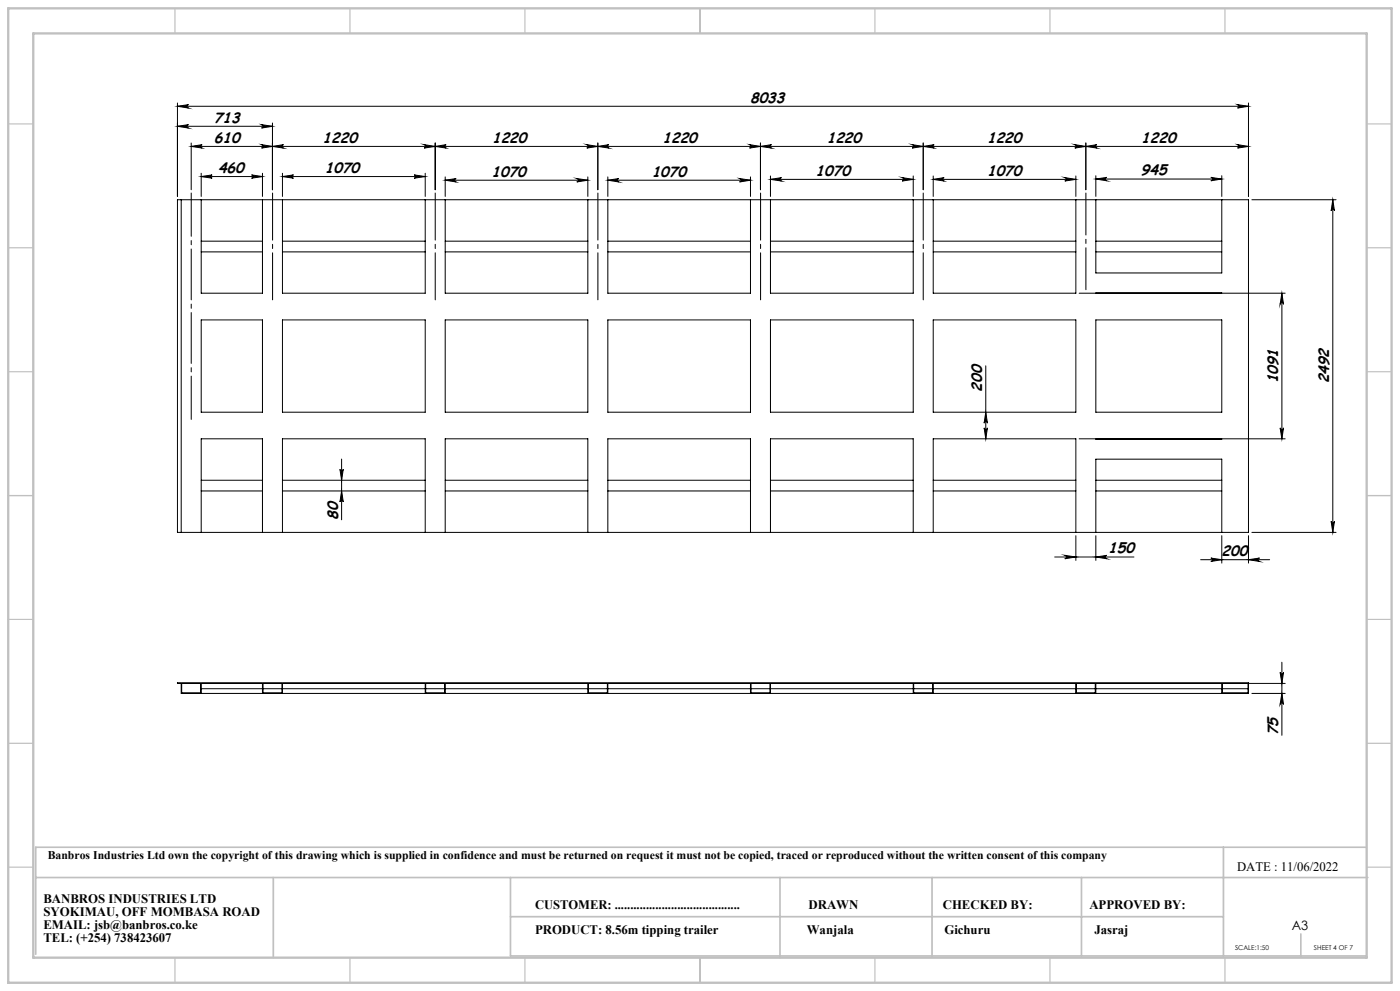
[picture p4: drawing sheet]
<svg xmlns="http://www.w3.org/2000/svg" width="420mm" height="297mm" viewBox="0 0 420 297" stroke-linecap="round" stroke-linejoin="round" font-family="sans-serif">
<g fill="none" stroke="#000" stroke-width=".3">
<path d="M53.2 37.8h28.5M53.2 30.9v28M53.2 31.9h321.3M53.2 31.9l3.4-.5a.51 .51 0 0 0-.6 .5 .51 .51 0 0 0 .6 .5zM53.2 37.8l3.4-.4a.51 .51 0 0 0-.6 .5 .51 .51 0 0 0 .6 .5zM78.5 37.4l3.2 .4-3.2 .6a.51 .51 0 0 0 .4-.5 .51 .51 0 0 0-.4-.5zM81.7 36.9v20M371.3 31.4l3.2 .5-3.2 .5a.51 .51 0 0 0 .4-.5 .51 .51 0 0 0-.4-.5zM374.5 30.9v28M53.2 59.9h321.3v99.7h-321.3zM54.4 59.9v99.7M57.4 43.9h317.1"/>
<path d="M57.4 42.9v14M57.4 43.9l3.2-.5a.51 .51 0 0 0-.4 .5 .51 .51 0 0 0 .4 .5zM60.4 51.9v7M60.4 52.9h18.3M60.4 52.9l3.2-.5a.49 .49 0 0 0-.4 .5 .49 .49 0 0 0 .4 .5zM60.4 59.9v28h18.3v-28M75.5 52.4l3.2 .5-3.2 .5a.49 .49 0 0 0 .4-.5 .49 .49 0 0 0-.4-.5zM78.5 43.4l3.2 .5-3.2 .5a.51 .51 0 0 0 .4-.5 .51 .51 0 0 0-.4-.5zM78.7 51.9v7M81.7 43.9l3.4-.5a.51 .51 0 0 0-.5 .5 .51 .51 0 0 0 .5 .5zM84.7 52.9h42.9M84.7 51.9v7"/>
<path d="M84.7 52.9l3.4-.5a.49 .49 0 0 0-.5 .5 .49 .49 0 0 0 .5 .5zM84.7 59.9v28h42.9v-28M124.2 52.4l3.4 .5-3.4 .5a.49 .49 0 0 0 .5-.5 .49 .49 0 0 0-.5-.5zM127.2 43.4l3.4 .5-3.4 .5a.51 .51 0 0 0 .5-.5 .51 .51 0 0 0-.5-.5zM127.6 51.9v7M130.6 42.9v14M130.6 43.9l3.2-.5a.51 .51 0 0 0-.4 .5 .51 .51 0 0 0 .4 .5zM133.6 53v5.9M133.6 54h42.8M133.6 54l3.2-.5a.51 .51 0 0 0-.4 .5 .51 .51 0 0 0 .4 .5zM133.6 59.9v28h42.8v-28M173 53.5l3.4 .5-3.4 .5a.51 .51 0 0 0 .5-.5 .51 .51 0 0 0-.5-.5z"/>
<path d="M176 43.4l3.4 .5-3.4 .5a.51 .51 0 0 0 .5-.5 .51 .51 0 0 0-.5-.5zM176.4 53v5.9M179.4 43.9l3.3-.5a.51 .51 0 0 0-.5 .5 .51 .51 0 0 0 .5 .5zM179.4 42.9v14M182.4 54h42.7M182.4 53v5.9M182.4 54l3.3-.5a.51 .51 0 0 0-.5 .5 .51 .51 0 0 0 .5 .5zM182.4 59.9v28h42.7v-28M221.9 53.5l3.2 .5-3.2 .5a.51 .51 0 0 0 .4-.5 .51 .51 0 0 0-.4-.5zM224.9 43.4l3.2 .5-3.2 .5a.51 .51 0 0 0 .4-.5 .51 .51 0 0 0-.4-.5zM225.1 53v5.9M228.1 42.9v14"/>
<path d="M228.1 43.9l3.4-.5a.51 .51 0 0 0-.5 .5 .51 .51 0 0 0 .5 .5zM231.1 52.7v6.2M231.1 53.8h42.9M231.1 59.9v28h42.9v-28M231.1 53.8l3.4-.6a.51 .51 0 0 0-.5 .5 .51 .51 0 0 0 .5 .6zM270.7 53.2l3.3 .6-3.3 .5a.51 .51 0 0 0 .4-.6 .51 .51 0 0 0-.4-.5zM273.6 43.4l3.4 .5-3.4 .5a.51 .51 0 0 0 .5-.5 .51 .51 0 0 0-.5-.5zM274 52.7v6.2M277 42.9v14M277 43.9l3.2-.5a.51 .51 0 0 0-.4 .5 .51 .51 0 0 0 .4 .5zM280 53.8h42.8M280 52.7v6.2"/>
<path d="M280 59.9v28h42.8v-28M280 53.8l3.2-.6a.51 .51 0 0 0-.4 .5 .51 .51 0 0 0 .4 .6zM319.4 53.2l3.4 .6-3.4 .5a.51 .51 0 0 0 .5-.6 .51 .51 0 0 0-.5-.5zM322.4 43.4l3.4 .5-3.4 .5a.51 .51 0 0 0 .5-.5 .51 .51 0 0 0-.5-.5zM322.8 52.7v6.2M325.8 42.9v14M325.8 43.9l3.3-.5a.51 .51 0 0 0-.5 .5 .51 .51 0 0 0 .5 .5zM328.8 52.7v6.2M328.8 53.7h37.7M328.8 53.7l3.3-.5a.51 .51 0 0 0-.5 .5 .51 .51 0 0 0 .5 .5zM328.8 59.9v21.9h37.7v-21.9M363.3 53.2l3.2 .5-3.2 .5a.51 .51 0 0 0 .4-.5 .51 .51 0 0 0-.4-.5z"/>
<path d="M366.5 52.7v6.2M371.3 43.4l3.2 .5-3.2 .5a.51 .51 0 0 0 .4-.5 .51 .51 0 0 0-.4-.5zM375.6 59.9h25.2M399.8 59.9v99.7M399.8 59.9l.5 3.3a.49 .49 0 0 0-.5-.5 .49 .49 0 0 0-.5 .5zM60.4 72.3h18.3M60.4 75.5h18.3M84.7 72.3h42.9M84.7 75.5h42.9M133.6 72.3h42.8M133.6 75.5h42.8M182.4 72.3h42.7"/>
<path d="M182.4 75.5h42.7M231.1 72.3h42.9M231.1 75.5h42.9M280 72.3h42.8M280 75.5h42.8M328.8 72.3h37.7M328.8 75.5h37.7M60.4 95.9h18.3v27.6h-18.3zM84.7 95.9h42.9v27.6h-42.9zM133.6 95.9h42.8v27.6h-42.8zM182.4 95.9h42.7v27.6h-42.7zM231.1 95.9h42.9v27.6h-42.9z"/>
<path d="M280 95.9h42.8v27.6h-42.8zM323.7 87.9h61.9M328.8 87.9h37.7M328.8 95.9h37.7v27.6h-37.7zM384.6 87.9v43.6M384.6 87.9l.5 3.3a.51 .51 0 0 0-.6-.5 .51 .51 0 0 0-.5 .5zM295.7 109.6v21.9M102.5 137.6v18.2M295.2 128.2a.49 .49 0 0 0 .5 .5 .49 .49 0 0 0 .5-.5l-.5 3.3zM295.7 123.5l.5 3.3a.49 .49 0 0 0-.5-.4 .49 .49 0 0 0-.5 .4zM323.7 131.5h61.9M328.8 131.5h37.7"/>
<path d="M384 128.2a.51 .51 0 0 0 .5 .5 .51 .51 0 0 0 .6-.5l-.5 3.3zM60.4 159.6v-28.1h18.3v28.1M60.4 143.9h18.3M60.4 147.1h18.3M84.7 159.6v-28.1h42.9v28.1M84.7 143.9h42.9M84.7 147.1h42.9M102 140.6a.49 .49 0 0 0 .5 .5 .49 .49 0 0 0 .5-.5l-.5 3.3zM102.5 147.1l.5 3.3a.49 .49 0 0 0-.5-.4 .49 .49 0 0 0-.5 .4zM133.6 159.6v-28.1h42.8v28.1M133.6 143.9h42.8M133.6 147.1h42.8"/>
<path d="M182.4 159.6v-28.1h42.7v28.1M182.4 143.9h42.7M182.4 147.1h42.7M231.1 159.6v-28.1h42.9v28.1M231.1 143.9h42.9M231.1 147.1h42.9M280 159.6v-28.1h42.8v28.1M280 143.9h42.8M280 147.1h42.8M328.8 159.6v-22h37.7v22M328.8 143.9h37.7M328.8 147.1h37.7"/>
<path d="M375.6 159.6h25.2M399.3 156.2a.49 .49 0 0 0 .5 .5 .49 .49 0 0 0 .5-.5l-.5 3.4zM316.4 166.9h23.8M319.4 166.4l3.4 .5-3.4 .6a.51 .51 0 0 0 .5-.6 .51 .51 0 0 0-.5-.5zM322.8 160.5v7.5M328.8 160.5v7.5M328.8 166.9l3.3-.5a.51 .51 0 0 0-.5 .5 .51 .51 0 0 0 .5 .6zM360.2 167.7h20.7M363.3 167.2l3.2 .5-3.2 .6a.51 .51 0 0 0 .4-.5 .51 .51 0 0 0-.4-.6zM366.5 160.5v8.3M374.5 160.5v8.3M374.5 167.7l3.4-.5a.51 .51 0 0 0-.5 .6 .51 .51 0 0 0 .5 .5z"/>
<path d="M384.6 198.5v21.9M53.2 204.6h321.3v3.2h-320.1v-3h-1.2zM54.5 204.8h5.7v2.8h-5.7zM60.4 207.8v-3h18.3v3M60.4 206.4h18.3M78.9 204.8h5.7v2.8h-5.7zM78.9 206.4h5.7M84.7 207.8v-3h42.9v3M84.7 206.4h42.9M127.7 204.8h5.7v2.8h-5.7zM127.7 206.4h5.7M133.6 207.8v-3h42.8v3"/>
<path d="M133.6 206.4h42.8M176.5 204.8h5.7v2.8h-5.7zM176.5 206.4h5.7M182.4 207.8v-3h42.7v3M182.4 206.4h42.7M225.3 206.4h5.7M231.1 204.8v3M231.1 206.4h42.9M274 204.8v3M274.1 204.8v2.8h5.7v-2.8M274.1 206.4h5.7M280 204.8v3"/>
<path d="M280 206.4h42.8M322.8 204.8v3M322.9 204.8v2.8h5.7v-2.8M322.9 206.4h5.7M328.8 204.8v3M328.8 206.4h37.7M366.5 204.8v3M366.7 204.8v2.8h7.7v-2.8M366.7 206.4h7.7M375.6 207.8h10M384 201.5a.51 .51 0 0 0 .5 .5 .51 .51 0 0 0 .6-.5l-.5 3.3zM384.6 207.8l.5 3.3a.51 .51 0 0 0-.6-.5 .51 .51 0 0 0-.5 .5z"/>
<path d="M385.6 204.8h-160.3v2.8h5.7v-2.8"/>
</g>
<path d="M325.8 57.8v29" fill="none" stroke="#000" stroke-width=".3" stroke-dasharray="15.2 1.3 1.3 1.3" stroke-dashoffset="2.7"/>
<path d="M81.8 57.8v32.1M130.6 57.8v32.1M179.4 57.8v32.1M228.2 57.8v32.1M277 57.8v32.1" fill="none" stroke="#000" stroke-width=".3" stroke-dasharray="15.2 1.3 1.3 1.3" stroke-dashoffset="1.1"/>
<path d="M57.4 57.8v67.9" fill="none" stroke="#000" stroke-width=".3" stroke-dasharray="15.2 1.3 1.3 1.3" stroke-dashoffset="2.3"/>
<g fill="none" stroke="#c0c0c0" stroke-width=".35">
<path d="M52.5 2.5v7.5M105 2.5v7.5M157.5 2.5v7.5M210 2.5v7.5M262.5 2.5v7.5M315 2.5v7.5M367.5 2.5v7.5M2.5 37.1h7.5M410 37.1h7.5M2.5 74.3h7.5M410 74.3h7.5M2.5 111.4h7.5"/>
<path d="M410 111.4h7.5M2.5 148.5h7.5M410 148.5h7.5M2.5 185.6h7.5M410 185.6h7.5M2.5 222.8h7.5M410 222.8h7.5M2.5 259.9h7.5M410 259.9h7.5M52.5 287v7.5M105 287v7.5M157.5 287v7.5"/>
<path d="M210 287v7.5M262.5 287v7.5M315 287v7.5M367.5 287v7.5"/>
</g>
<path d="M367 253.9v32.6M409.9 253.9h-399.2v32.1M10.7 263h399.7M82 263v24M153.1 263v23.5h256.8M153.1 274.7h213.9M234 263v24M279.6 263v23.5M324.4 263v23.5M390.2 279.9v6.9" fill="none" stroke="#c0c0c0" stroke-width=".5"/>
<path d="M2.5 2.5h415v292h-415zM10 10h400v277h-400z" fill="none" stroke="#c0c0c0" stroke-width=".7"/>
<g fill="#000">
<path d="M53.2 31.9l3.4-.5a.51 .51 0 0 0-.6 .5 .51 .51 0 0 0 .6 .5zM371.3 31.4l3.2 .5-3.2 .5a.51 .51 0 0 0 .4-.5 .51 .51 0 0 0-.4-.5z"/>
<path d="M179.4 43.9l3.3-.5a.51 .51 0 0 0-.5 .5 .51 .51 0 0 0 .5 .5zM224.9 43.4l3.2 .5-3.2 .5a.51 .51 0 0 0 .4-.5 .51 .51 0 0 0-.4-.5z"/>
<path d="M273.6 43.4l3.4 .5-3.4 .5a.51 .51 0 0 0 .5-.5 .51 .51 0 0 0-.5-.5zM228.1 43.9l3.4-.5a.51 .51 0 0 0-.5 .5 .51 .51 0 0 0 .5 .5z"/>
<path d="M277 43.9l3.2-.5a.51 .51 0 0 0-.4 .5 .51 .51 0 0 0 .4 .5zM322.4 43.4l3.4 .5-3.4 .5a.51 .51 0 0 0 .5-.5 .51 .51 0 0 0-.5-.5zM60.4 52.9l3.2-.5a.49 .49 0 0 0-.4 .5 .49 .49 0 0 0 .4 .5zM75.5 52.4l3.2 .5-3.2 .5a.49 .49 0 0 0 .4-.5 .49 .49 0 0 0-.4-.5zM84.7 52.9l3.4-.5a.49 .49 0 0 0-.5 .5 .49 .49 0 0 0 .5 .5zM124.2 52.4l3.4 .5-3.4 .5a.49 .49 0 0 0 .5-.5 .49 .49 0 0 0-.5-.5zM133.6 54l3.2-.5a.51 .51 0 0 0-.4 .5 .51 .51 0 0 0 .4 .5zM173 53.5l3.4 .5-3.4 .5a.51 .51 0 0 0 .5-.5 .51 .51 0 0 0-.5-.5zM182.4 54l3.3-.5a.51 .51 0 0 0-.5 .5 .51 .51 0 0 0 .5 .5zM221.9 53.5l3.2 .5-3.2 .5a.51 .51 0 0 0 .4-.5 .51 .51 0 0 0-.4-.5zM231.1 53.8l3.4-.6a.51 .51 0 0 0-.5 .5 .51 .51 0 0 0 .5 .6zM270.7 53.2l3.3 .6-3.3 .5a.51 .51 0 0 0 .4-.6 .51 .51 0 0 0-.4-.5zM280 53.8l3.2-.6a.51 .51 0 0 0-.4 .5 .51 .51 0 0 0 .4 .6zM319.4 53.2l3.4 .6-3.4 .5a.51 .51 0 0 0 .5-.6 .51 .51 0 0 0-.5-.5zM328.8 53.7l3.3-.5a.51 .51 0 0 0-.5 .5 .51 .51 0 0 0 .5 .5zM363.3 53.2l3.2 .5-3.2 .5a.51 .51 0 0 0 .4-.5 .51 .51 0 0 0-.4-.5zM363.3 167.2l3.2 .5-3.2 .6a.51 .51 0 0 0 .4-.5 .51 .51 0 0 0-.4-.6zM374.5 167.7l3.4-.5a.51 .51 0 0 0-.5 .6 .51 .51 0 0 0 .5 .5zM319.4 166.4l3.4 .5-3.4 .6a.51 .51 0 0 0 .5-.6 .51 .51 0 0 0-.5-.5zM328.8 166.9l3.3-.5a.51 .51 0 0 0-.5 .5 .51 .51 0 0 0 .5 .6z"/>
<path d="M371.3 43.4l3.2 .5-3.2 .5a.51 .51 0 0 0 .4-.5 .51 .51 0 0 0-.4-.5zM325.8 43.9l3.3-.5a.51 .51 0 0 0-.5 .5 .51 .51 0 0 0 .5 .5zM176 43.4l3.4 .5-3.4 .5a.51 .51 0 0 0 .5-.5 .51 .51 0 0 0-.5-.5zM130.6 43.9l3.2-.5a.51 .51 0 0 0-.4 .5 .51 .51 0 0 0 .4 .5zM127.2 43.4l3.4 .5-3.4 .5a.51 .51 0 0 0 .5-.5 .51 .51 0 0 0-.5-.5zM81.7 43.9l3.4-.5a.51 .51 0 0 0-.5 .5 .51 .51 0 0 0 .5 .5zM78.5 43.4l3.2 .5-3.2 .5a.51 .51 0 0 0 .4-.5 .51 .51 0 0 0-.4-.5zM57.4 43.9l3.2-.5a.51 .51 0 0 0-.4 .5 .51 .51 0 0 0 .4 .5zM78.5 37.4l3.2 .4-3.2 .6a.51 .51 0 0 0 .4-.5 .51 .51 0 0 0-.4-.5zM53.2 37.8l3.4-.4a.51 .51 0 0 0-.6 .5 .51 .51 0 0 0 .6 .5z"/>
<path d="M399.8 59.9l.5 3.3a.49 .49 0 0 0-.5-.5 .49 .49 0 0 0-.5 .5zM399.3 156.2a.49 .49 0 0 0 .5 .5 .49 .49 0 0 0 .5-.5l-.5 3.4zM384.6 87.9l.5 3.3a.51 .51 0 0 0-.6-.5 .51 .51 0 0 0-.5 .5zM384 128.2a.51 .51 0 0 0 .5 .5 .51 .51 0 0 0 .6-.5l-.5 3.3zM295.7 123.5l.5 3.3a.49 .49 0 0 0-.5-.4 .49 .49 0 0 0-.5 .4zM295.2 128.2a.49 .49 0 0 0 .5 .5 .49 .49 0 0 0 .5-.5l-.5 3.3z"/>
<path d="M102.5 147.1l.5 3.3a.49 .49 0 0 0-.5-.4 .49 .49 0 0 0-.5 .4zM102 140.6a.49 .49 0 0 0 .5 .5 .49 .49 0 0 0 .5-.5l-.5 3.3z"/>
<path d="M384.6 207.8l.5 3.3a.51 .51 0 0 0-.6-.5 .51 .51 0 0 0-.5 .5zM384 201.5a.51 .51 0 0 0 .5 .5 .51 .51 0 0 0 .6-.5l-.5 3.3z"/>
</g>
<g font-size="4.4">
<text x="225" y="30.8">8033</text>
<text x="64.2" y="36.8">713</text>
<text x="64.2" y="42.8">610</text>
<text x="96.8" y="42.8">1220</text>
<text x="147.6" y="42.8">1220</text>
<text x="198.7" y="42.8">1220</text>
<text x="248" y="42.8">1220</text>
<text x="296.1" y="42.8">1220</text>
<text x="342.4" y="42.8">1220</text>
<text x="65.4" y="51.8">460</text>
<text x="97.4" y="51.8">1070</text>
<text x="147.4" y="52.9">1070</text>
<text x="195.5" y="52.9">1070</text>
<text x="244.7" y="52.6">1070</text>
<text x="296.1" y="52.6">1070</text>
<text x="342.3" y="52.6">945</text>
<text x="294.7" y="117.4" transform="rotate(-90 294.7 117.4)">200</text>
<text x="383.5" y="114.9" transform="rotate(-90 383.5 114.9)">1091</text>
<text x="398.8" y="114.9" transform="rotate(-90 398.8 114.9)">2492</text>
<text x="101.4" y="155.8" transform="rotate(-90 101.4 155.8)">80</text>
<text x="332.5" y="165.8">150</text>
<text x="366.5" y="166.6">200</text>
<text x="383.5" y="220.4" transform="rotate(-90 383.5 220.4)">75</text>
</g>
<g font-size="3.9">
<text x="371.1" y="261">DATE : 11/06/2022</text>
<text x="13" y="270.7">BANBROS INDUSTRIES LTD</text>
<text x="13" y="274.6">SYOKIMAU, OFF MOMBASA ROAD</text>
<text x="160.5" y="272.6">CUSTOMER: ........................................</text>
<text x="242.5" y="272.6">DRAWN</text>
<text x="282.8" y="272.6">CHECKED BY:</text>
<text x="326.8" y="272.6">APPROVED BY:</text>
<text x="13" y="278.4">EMAIL: jsb@banbros.co.ke</text>
<text x="160.5" y="280">PRODUCT: 8.56m tipping trailer</text>
<text x="242.1" y="280">Wanjala</text>
<text x="283.3" y="280">Gichuru</text>
<text x="328.3" y="280">Jasraj</text>
<text x="387.5" y="278.9">A3</text>
<text x="13" y="282.3">TEL: (+254) 738423607</text>
</g>
<text font-size="3.5" x="14.3" y="257.5">Banbros Industries Ltd own the copyright of this drawing which is supplied in confidence and must be returned on request it must not be copied, traced or reproduced without the written consent of this company</text>
<g font-size="2">
<text x="370.5" y="284.7">SCALE:1:50</text>
<text x="394.2" y="284.7">SHEET 4 OF 7</text>
</g>
</svg>
